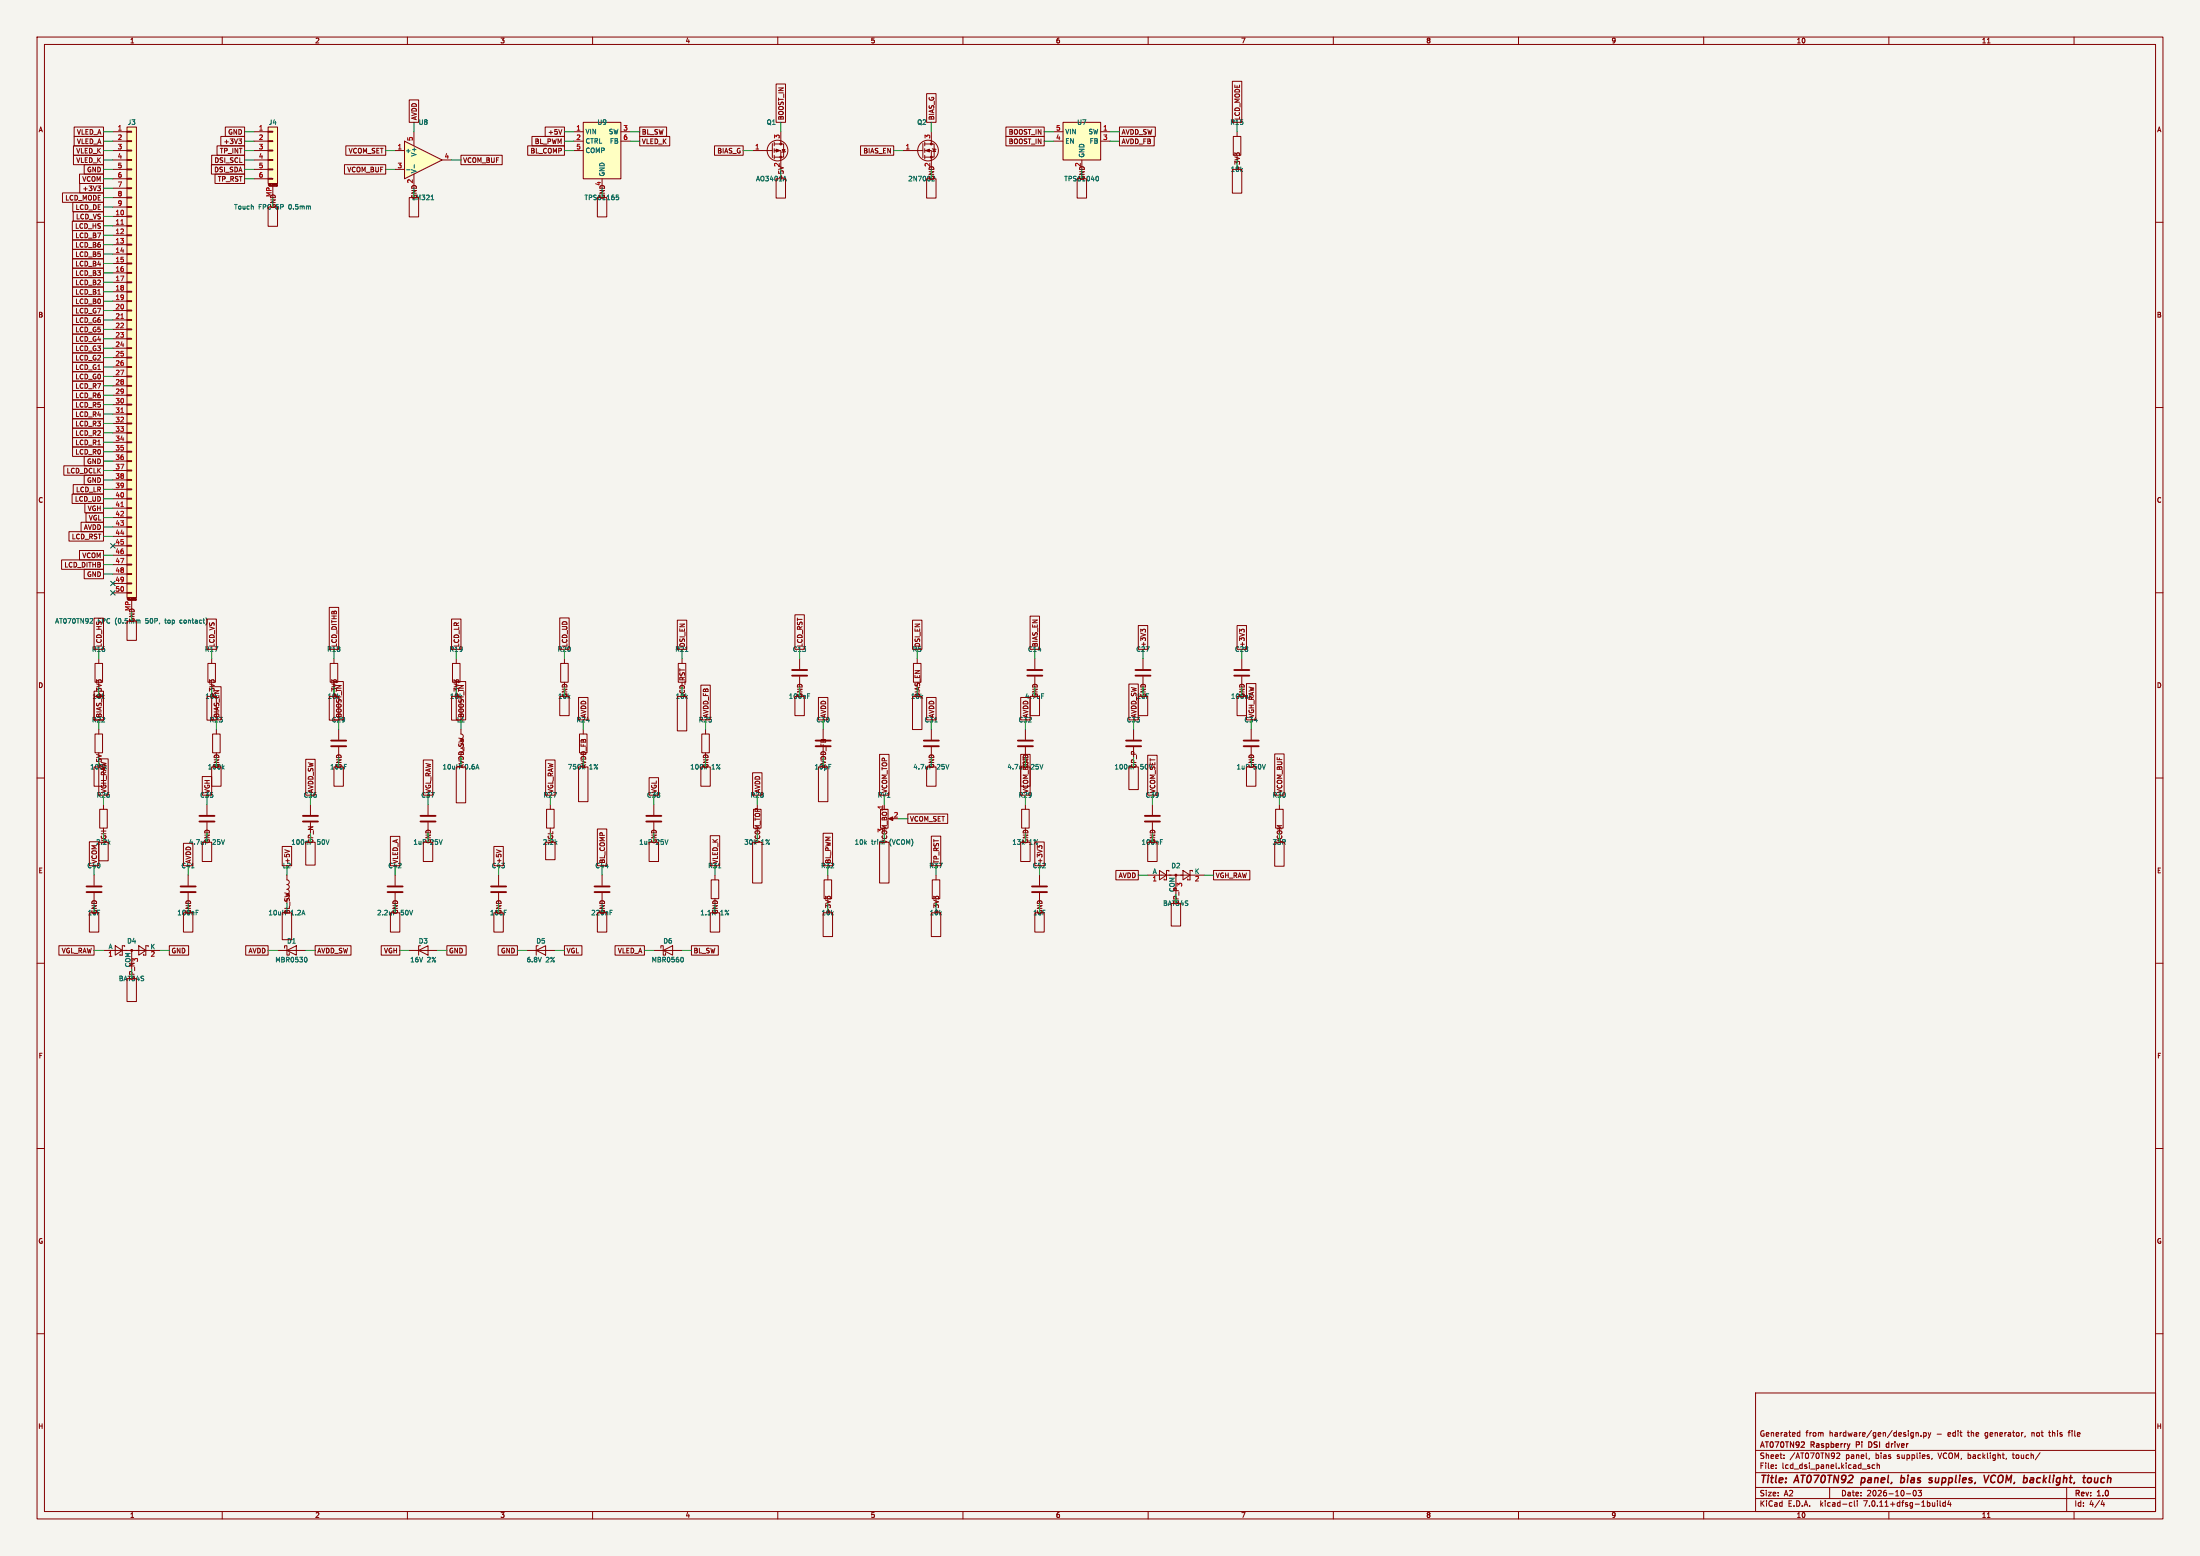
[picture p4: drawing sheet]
<svg xmlns="http://www.w3.org/2000/svg" width="594mm" height="420mm" viewBox="0 0 594 420" stroke-linecap="round" stroke-linejoin="round" font-family="sans-serif">
<path d="M0 0h594v420h-594z" fill="#f5f4ef" stroke="#f5f4ef" stroke-width=".27"/>
<g fill="none" stroke="#840000" stroke-width=".27">
<path d="M10 10h574v400h-574zM12 12h570v396h-570zM60 10v2M110 10v2M160 10v2M210 10v2M260 10v2M310 10v2M360 10v2M410 10v2M460 10v2M510 10v2"/>
<path d="M536.6 11.6h.7M560 10v2M30.5 35.6h3.8M30.5 38.1h3.8M34.3 38h1.3v.2h-1.3zM34.3 35.4h1.3v.3h-1.3zM34.3 34.3h2.5v127h-2.5zM68.6 35.6h3.8M68.6 38.1h3.8M72.4 38h1.3v.2h-1.3zM72.4 35.4h1.3v.3h-1.3zM72.4 34.3h2.5v15.2h-2.5z"/>
<path d="M154.9 35.6h2.6M154.9 38.1h2.6M157.5 33h10.1v15.3h-10.1zM167.6 35.6h2.6M167.6 38.1h2.6M208.5 38.7v3.8M209 38.9h2.6v3.5h-2.6M209 38.4v1M210.8 35.6v3.3M249.2 38.7v3.8M249.7 38.9h2.5v3.5h-2.5M249.7 38.4v1"/>
<path d="M251.5 35.6v3.3M284.5 35.6h2.5M284.5 38.1h2.5M287 33h10.2v10.2h-10.2zM297.2 35.6h2.5M297.2 38.1h2.5M333 36.8h2v5.1h-2zM334 35.6v1.2M10 60h2M30.5 40.6h3.8M30.5 43.2h3.8M30.5 45.7h3.8"/>
<path d="M30.5 48.3h3.8M30.5 58.4h3.8M30.5 50.8h3.8M30.5 53.3h3.8M30.5 55.9h3.8M34.3 58.3h1.3v.2h-1.3zM34.3 55.8h1.3v.2h-1.3zM34.3 53.2h1.3v.3h-1.3zM34.3 50.7h1.3v.2h-1.3zM34.3 48.1h1.3v.3h-1.3zM34.3 45.6h1.3v.2h-1.3zM34.3 43.1h1.3v.2h-1.3z"/>
<path d="M34.3 40.5h1.3v.3h-1.3zM68.6 40.6h3.8M68.6 43.2h3.8M68.6 45.7h3.8M68.6 48.3h3.8M72.4 48.1h1.3v.3h-1.3zM72.4 45.6h1.3v.2h-1.3zM72.4 43.1h1.3v.2h-1.3zM72.4 40.5h1.3v.3h-1.3zM72.6 50.3h2.1M73.7 50.3v3M74.7 50.2h.1"/>
<path d="M74.7 50v.1M74.7 50.1h.1M74.8 50.2h.1M74.8 49.8v.3M74.8 50.1v.1M74.8 50.1h-.1M74.8 49.9h-.1M154.9 40.6h2.6M162.6 48.3v2.5M203.2 40.6h5.3M209 40.6h1.8v5.1M209 40.1v1"/>
<path d="M209 41.9v1M211.2 40.4h.8l-.4 .6zM212.1 40.9l-1 .2M243.8 40.6h5.4M249.7 40.6h1.8v5.1M249.7 40.1v1M249.7 41.9v1M251.7 40.1l1 .3M252.2 40.3l.4 .6h-.8zM292.1 43.2v2.5M582 60h2M30.5 61h3.8"/>
<path d="M30.5 63.5h3.8M30.5 66h3.8M30.5 68.6h3.8M30.5 71.1h3.8M30.5 73.7h3.8M30.5 76.2h3.8M30.5 78.7h3.8M34.3 78.6h1.3v.3h-1.3zM34.3 76.1h1.3v.2h-1.3zM34.3 73.5h1.3v.3h-1.3zM34.3 71h1.3v.2h-1.3zM34.3 68.5h1.3v.2h-1.3z"/>
<path d="M34.3 65.9h1.3v.3h-1.3zM34.3 63.4h1.3v.2h-1.3zM34.3 60.8h1.3v.3h-1.3zM30.5 81.3h3.8M30.5 83.8h3.8M30.5 86.4h3.8M30.5 88.9h3.8M30.5 91.4h3.8M30.5 94h3.8M30.5 96.5h3.8M30.5 99.1h3.8M34.3 98.9h1.3v.3h-1.3z"/>
<path d="M34.3 96.4h1.3v.2h-1.3zM34.3 93.9h1.3v.2h-1.3zM34.3 91.3h1.3v.3h-1.3zM34.3 88.8h1.3v.2h-1.3zM34.3 86.2h1.3v.3h-1.3zM34.3 83.7h1.3v.2h-1.3zM34.3 81.2h1.3v.2h-1.3zM10 110h2M30.5 101.6h3.8M30.5 104.1h3.8M30.5 106.7h3.8M30.5 109.2h3.8"/>
<path d="M30.5 111.8h3.8M30.5 114.3h3.8M30.5 116.8h3.8M30.5 119.4h3.8M34.3 119.3h1.3v.2h-1.3zM34.3 116.7h1.3v.3h-1.3zM34.3 114.2h1.3v.2h-1.3zM34.3 111.6h1.3v.3h-1.3zM34.3 109.1h1.3v.2h-1.3zM34.3 106.6h1.3v.2h-1.3zM34.3 104h1.3v.3h-1.3zM34.3 101.5h1.3v.2h-1.3z"/>
<path d="M582 110h2M30.5 121.9h3.8M30.5 124.5h3.8M30.5 127h3.8M30.5 129.5h3.8M30.5 132.1h3.8M30.5 134.6h3.8M30.5 137.2h3.8M30.5 139.7h3.8M34.3 139.6h1.3v.2h-1.3zM34.3 137h1.3v.3h-1.3zM34.3 134.5h1.3v.2h-1.3z"/>
<path d="M34.3 132h1.3v.2h-1.3zM34.3 129.4h1.3v.3h-1.3zM34.3 126.9h1.3v.2h-1.3zM34.3 124.3h1.3v.3h-1.3zM34.3 121.8h1.3v.2h-1.3zM10 160h2M30.5 142.2h3.8M30.5 144.8h3.8M30.5 147.3h3.8M30.5 149.9h3.8M30.5 152.4h3.8M30.5 154.9h3.8"/>
<path d="M30.5 157.5h3.8M34.3 159.9h1.3v.2h-1.3zM34.3 157.4h1.3v.2h-1.3zM34.3 154.8h1.3v.3h-1.3zM34.3 152.3h1.3v.2h-1.3zM34.3 149.7h1.3v.3h-1.3zM34.3 147.2h1.3v.2h-1.3zM34.3 144.7h1.3v.2h-1.3zM34.3 142.1h1.3v.3h-1.3zM582 160h2M25.7 179.1h2v5.1h-2zM26.7 177.8v1.3"/>
<path d="M30.5 160h3.8M34.5 162.1h2.1M35.6 162.1v3M36.6 162h.1M36.6 161.8h.1M36.6 161.6h.1M36.7 162h.1M36.7 161.6h-.1M36.7 161.6h.1M36.7 161.9v.1M36.7 161.6v.3M36.7 161.9h.1"/>
<path d="M36.7 161.8h.1M56.1 179.1h2.1v5.1h-2.1zM57.1 177.8v1.3M183.1 179.1h2.1v5.1h-2.1zM184.1 177.8v1.3M215.9 177.8v2.8M25.7 198.1h2v5.1h-2zM26.7 196.9v1.2M57.4 198.1h2v5.1h-2zM58.4 196.9v1.2M156.5 198.1h2v5.1h-2zM157.5 196.9v1.2"/>
<path d="M189.5 198.1h2v5.1h-2zM190.5 196.9v1.2M215.9 182.6v2.8M251.5 196.9v2.7M10 210h2M26.7 203.2v1.3M55.9 217.2v2.8M83.8 217.2v2.8M176.5 217.2v2.8M203.5 218.4h2v5.1h-2zM204.5 217.2v1.2M251.5 201.7v2.8"/>
<path d="M275.8 218.4h2.1v5.1h-2.1zM276.9 217.2v1.2M311.1 217.2v2.8M582 210h2M55.9 222v2.8M83.8 222v2.8M106.7 236.2v2.8M162.6 236.2v2.8M176.5 222v2.8M192 237.5h2.1v5.1h-2.1zM193 236.2v1.3M222.5 237.5h2v5.1h-2z"/>
<path d="M223.5 236.2v1.3M251.7 237.5h2v5.1h-2zM252.7 236.2v1.3M280.7 236.2v2.8M311.1 222v2.8M10 260h2M106.7 241v2.8M110.5 256.5h7.6M113 256.5l2.6-1.2v2.5zM113.5 255.3h-.5v2.5M162.6 241v2.8M176.5 256.5h7.6"/>
<path d="M178.4 255.9v-.6h.7v2.5h.6v-.6M179.1 256.5l2.5-1.2v2.5zM280.7 241v2.8M582 260h2M10 310h2M582 310h2M10 360h2M474 376h108v32h-108zM582 360h2M474 397.5h108M474 391.5h108M479.5 396.2v.2"/>
<path d="M479.5 395.4v.2M481.7 393.5v.2M481.7 392.7v.2M485.4 387.6h.6M485.4 386.7h.6M486 386.2v1.5M496.7 392.3v.5l-.9 .9h.9M504.3 395.8l.5 .1 .1 .3-.2 .2-.5-.1M504.3 395.4h.5M504.7 393.6l-.1 .3M506.2 395.4h-.5l-.2 .3 .1 .6h.6M506.8 395.5l.6-.1 .1 1"/>
<path d="M506.8 394.9v1.5M517.3 386.8l.6-.1 .1 1M517.3 386.7v1M518.7 387.5v.2M519.4 386.7h.4l.3 .3-.1 .6h-.6M519.4 386.7v1.5M520.6 386.7l.4 1M521 387.7l-.4 .5M521.3 386.7l-.3 1M521.7 393.6l-.2 .3M541.7 393.6l-.1 .3M543.3 392.7h.6"/>
<path d="M546.8 387.6l-.1 .3M548.6 386.7v1M548.7 386.7l-.1 .1M550.8 392.1l-1.3 1.9M553.1 386.7h.6M553.3 386.2v1.3l.2 .2M558.4 386.7h.6M559 386.2l-.4 .2v1.3M60 408v2M110 408v2M160 408v2M210 408v2"/>
<path d="M260 408v2M310 408v2M360 408v2M410 408v2M460 408v2M474 404.5h108M474 401.5h108M494 401.5v3M499.6 405.6h.4M500 406.5l-.4 .1M500.7 405.1v1.3l.2 .2M501.5 405.1v.1"/>
<path d="M501.5 405.6v1M510 408v2M514.7 403.2h1.2M516.7 402.3h.2a.8 .8 0 0 1 .5 .7 .8 .8 0 0 1-.5 .8 1 1 0 0 1-.2-1.5zM517.9 402.3h.9l-.5 .5 .4 .2v.6l-.2 .2-.6-.2M523.1 405.1v.1M523.1 405.6v1M523.8 405.1v1.3l.2 .2M525.2 405.6h-.4l-.3 .3 .2 .6h.5M525.2 405.1v1.5M526.2 405l-.3 1.1h.9M526.6 405.6v1"/>
<path d="M536.6 409.6h.7M558 401.5v6.5M560 408v2M567.7 405l-.4 1.1h.9M568 405.6v1"/>
<circle cx="209.9" cy="40.6" r="2.79"/>
<circle cx="250.6" cy="40.6" r="2.79"/>
</g>
<g fill="none" stroke="#840000" stroke-width=".4">
<path d="M502.7 398.9l-.3 2M513.3 399h.8M513.4 398.2l-.2 2M521.2 398.9l.5 .1M521.4 399.5l.3 .4-.3 .3M522.7 398.9l-.1 1.2M537 398.2l-.9 2M538.7 398.3a.99 .99 0 0 0-1.2 .7 .99 .99 0 0 0 .7 1.2l.4-.2M548.9 398.9l.2 .2-.1 1.1M549.1 399.3l-.2 .1M564.1 398.9l.5 .1 .1 .2-.1 .6-.4 .4M565.6 398.9v1.2l.4 .1 .3-.2"/>
<path d="M566.5 398.9l-.2 1.3M514 400l-.3 .2-.5-.1"/>
</g>
<path d="M486.9 389.2l.3 .3-.1 .3-.8 .9h.9M501.2 390h.6M501.8 389.2h-.6v1.5M505.3 389.4l-.7-.2v1.5l.7-.2M509.8 389.7h.2M510 389.2v1.5M510 390.6l-.2 .1" fill="none" stroke="#840000" stroke-width=".3"/>
<g fill="none" stroke="#006464" stroke-width=".27">
<path d="M166.4 52.6h.6M166.5 53.1l.6 .3-.1 .4-.5 .1M296.1 47.6h.1a.62 .62 0 0 1 .4 .6 .62 .62 0 0 1-.5 .6M24.8 166.9l.2 .3v.3l-.7 .7h.7M37.6 167.4l.2 .2v.6M48.8 167.4l-.2 .2 .2 .6M185 175.8h.8M218 187.9h.5M218 187.3h.7M252.3 194.9h.8M60.1 207.1l.4 .5M60.5 206.7l-.5 .5"/>
<path d="M193.9 234.3h.7M313.3 227.2h.4M313.3 226.6h.6M164.7 246.3h.4M164.7 245.7h.6M184.2 258.4a.79 .79 0 0 1 0 1.3"/>
</g>
<g fill="#ffffc2" stroke="#ffffc2" stroke-width=".27">
<path d="M157.5 33h10.1v15.3h-10.1z"/>
<path d="M287 33h10.2v10.2h-10.2z"/>
<path d="M72.4 34.3h2.5v15.2h-2.5z"/>
<path d="M34.3 34.3h2.5v127h-2.5z"/>
</g>
<g fill="#840000" stroke="#840000" stroke-width=".27">
<path d="M249.9 40.6l1.1-.3v.7z"/>
<path d="M209.5 40.3l1.1 .3-1.1 .4z"/>
<circle cx="251.5" cy="42.4" r=".25"/>
<circle cx="251.5" cy="38.9" r=".25"/>
<circle cx="210.8" cy="42.4" r=".25"/>
<circle cx="210.8" cy="38.9" r=".25"/>
</g>
<g fill="none" stroke="#840000" stroke-width=".51">
<path d="M213.9 182.4h4M213.9 180.8h4M249.4 199.9h4.1M249.4 201.4h4.1M53.8 221.7h4.1M53.8 220.2h4.1M81.8 221.7h4.1M81.8 220.2h4.1M104.6 239.3h4.1M160.5 239.3h4.1M174.5 221.7h4.1M174.5 220.2h4.1"/>
<path d="M278.6 239.3h4.1M309.1 221.7h4.1M309.1 220.2h4.1M104.6 240.8h4.1M160.5 240.8h4.1M278.6 240.8h4.1"/>
</g>
<path d="M32.6 60.5h.8M32.6 85.9h.8M32.6 111.3h.8M32.6 136.7h.8" fill="none" stroke="#a90000" stroke-width=".27"/>
<path d="M109.2 38.1l10.2 5.1-10.2 5.1z" fill="#ffffc2"/>
<g fill="none" stroke="#840000" stroke-width=".27">
<path d="M19.8 39.4h8.1v2.5h-8.1zM20 34.3h7.9v2.5h-7.9zM20 36.8h7.9v2.6h-7.9zM58.6 39.4h7.4v2.5h-7.4zM59.6 36.8h6.4v2.6h-6.4zM60.8 34.3h5.2v2.5h-5.2zM64.4 37.5h.8l-.4 .5M65 38l.2 .2-.2 .6M93.4 39.4h10.7v2.5h-10.7zM109.2 38.1l10.2 5.1-10.2 5.1zM110.5 27h2.5v6h-2.5zM111.8 35.6v3.8"/>
<path d="M142.5 39.4h9.9v2.5h-9.9zM143.6 36.8h8.8v2.6h-8.8zM147.2 34.3h5.2v2.5h-5.2zM151.7 35l-.4 1.2M172.7 36.8h8.1v2.6h-8.1zM172.7 34.3h7.3v2.5h-7.3zM192.9 39.4h7.8v2.5h-7.8zM209.5 22.7h2.6v10.3h-2.6zM232.3 39.4h9v2.5h-9zM250.2 25.3h2.5v7.7h-2.5zM271.6 34.3h10.3v2.5h-10.3zM271.6 36.8h10.3v2.6h-10.3z"/>
<path d="M302.3 36.8h9.3v2.6h-9.3zM302.3 34.3h9.6v2.5h-9.6zM332.7 21.9h2.6v11.1h-2.6zM16.9 52.1h11v2.5h-11zM19.5 59.7h8.4v2.5h-8.4zM19.7 54.6h8.2v2.6h-8.2zM19.8 57.2h8.1v2.5h-8.1zM19.8 41.9h8.1v2.6h-8.1zM21.5 47h6.4v2.5h-6.4zM21.5 49.5h6.4v2.6h-6.4zM22.7 44.5h5.2v2.5h-5.2zM26.3 50.2h.8l-.4 .5"/>
<path d="M26.9 50.7l.2 .2-.2 .6M57.1 44.5h8.9v2.5h-8.9zM57.1 41.9h8.9v2.6h-8.9zM58.1 47h7.9v2.5h-7.9zM72.4 55.9h2.5v5.2h-2.5zM93 44.5h11.1v2.5h-11.1zM106.7 40.6h2.5M106.7 45.7h2.5M110.5 53.3h2.5v5.2h-2.5zM111.8 47v3.8M119.4 43.2h2.5M124.5 41.9h11.1v2.6h-11.1z"/>
<path d="M161.3 53.3h2.5v5.2h-2.5zM209.5 48.3h2.6v5.2h-2.6zM210.2 44.9l1.3 .4M250.2 48.3h2.5v5.2h-2.5zM290.8 48.3h2.6v5.2h-2.6zM332.7 45.7h2.6v6.4h-2.6zM333.9 41.7l-.5-.4v.7M333.9 41.5l.2-.2 .6 .2M19.6 67.3h8.3v2.6h-8.3zM19.6 69.9h8.3v2.5h-8.3zM19.6 72.4h8.3v2.5h-8.3zM19.6 74.9h8.3v2.6h-8.3z"/>
<path d="M19.6 77.5h8.3v2.5h-8.3zM19.6 64.8h8.3v2.5h-8.3zM19.6 62.2h8.3v2.6h-8.3zM19.6 80h8.3v2.6h-8.3zM19.6 82.6h8.3v2.5h-8.3zM19.6 85.1h8.3v2.5h-8.3zM19.6 87.6h8.3v2.6h-8.3zM19.6 90.2h8.3v2.5h-8.3zM19.6 92.7h8.3v2.6h-8.3zM19.6 95.3h8.3v2.5h-8.3zM19.6 97.8h8.3v2.5h-8.3zM19.6 102.9h8.3v2.5h-8.3z"/>
<path d="M19.6 105.4h8.3v2.6h-8.3zM19.6 108h8.3v2.5h-8.3zM19.6 110.5h8.3v2.5h-8.3zM19.6 113h8.3v2.6h-8.3zM19.6 115.6h8.3v2.5h-8.3zM19.6 100.3h8.3v2.6h-8.3zM19.6 118.1h8.3v2.6h-8.3zM17.2 125.7h10.7v2.6h-10.7zM19.5 133.4h8.4v2.5h-8.4zM19.6 120.7h8.3v2.5h-8.3zM19.8 130.8h8.1v2.6h-8.1zM22.7 123.2h5.2v2.5h-5.2z"/>
<path d="M22.7 128.3h5.2v2.5h-5.2zM22.9 135.9h5v2.5h-5zM23.2 138.4h4.7v2.6h-4.7zM16.6 151.1h11.3v2.6h-11.3zM18.6 143.5h9.3v2.6h-9.3zM21.5 148.6h6.4v2.5h-6.4zM21.9 141h6v2.5h-6zM22.7 153.7h5.2v2.5h-5.2zM25.4 166.9h2.5v8.4h-2.5zM34.3 167.6h2.5v5.2h-2.5zM55.9 167.1h2.5v8.2h-2.5zM88.9 163.9h2.5v11.4h-2.5z"/>
<path d="M89.2 179.1h2v5.1h-2zM90.2 177.8v1.3M121.9 167.1h2.6v8.2h-2.6zM122.2 179.1h2v5.1h-2zM123.2 177.8v1.3M151.1 166.8h2.6v8.5h-2.6zM151.4 179.1h2v5.1h-2zM152.4 177.8v1.3M182.9 167.4h2.5v7.9h-2.5zM214.6 165.9h2.6v9.4h-2.6zM246.4 167.4h2.5v7.9h-2.5zM246.6 179.1h2.1v5.1h-2.1z"/>
<path d="M247.6 177.8v1.3M278.1 166.3h2.6v9h-2.6zM279.4 177.8v2.8M307.3 168.8h2.6v6.5h-2.6zM308.5 170.3l-.5-.5v.8M308.5 170.1l.2-.3 .6 .3M308.6 177.8v2.8M334 168.8h2.5v6.5h-2.5zM335.2 170.1l.2-.3 .6 .3M335.2 170.3l-.5-.5v.8M335.3 177.8v2.8M25.4 188h2.5v6.4h-2.5z"/>
<path d="M25.4 186.6h2.5v7.7h-2.5zM26.6 183.9l-.5-.4v.8M26.6 183.7l.2-.2 .5 .2M55.9 188h2.5v6.4h-2.5zM57 183.7l.3-.2 .5 .2M57 183.9l-.4-.4v.8M57.1 185.4h2.6v8.9h-2.6zM88.9 188h2.5v6.4h-2.5zM90.1 183.7l.2-.2 .5 .2M90.1 183.9l-.5-.4v.8M90.2 184h2.5v10.3h-2.5zM91.4 196.9v2.7"/>
<path d="M121.9 188h2.6v6.4h-2.6zM123.1 183.7l.2-.2 .6 .2M123.1 183.9l-.5-.4v.8M123.2 184h2.5v10.3h-2.5zM124.5 196.9v1.2l.4 .2 .2 .5-.2 .4-.4 .2M151.1 188h2.6v5.2h-2.6zM156.2 188.3h2.6v6h-2.6zM182.9 188h2.5v9.3h-2.5zM189.2 184.9h2.6v9.4h-2.6zM214.6 188h2.6v5.2h-2.6zM221 188.3h2.5v6h-2.5zM222.2 196.9v2.7"/>
<path d="M246.4 188h2.5v8.9h-2.5zM250.2 188.3h2.5v6h-2.5zM275.6 188.3h2.5v6h-2.5zM276.9 196.9v2.7M278.1 188h2.6v5.2h-2.6zM279.4 182.6v2.8M304.8 184.6h2.5v9.7h-2.5zM306.1 196.9v2.7M307.3 188h2.6v5.2h-2.6zM308.6 182.6v2.8M334 188h2.5v5.2h-2.5zM335.3 182.6v2.8"/>
<path d="M336.5 184.5h2.6v9.8h-2.6zM337.8 196.9v2.7M25.4 207h2.5v5.2h-2.5zM26.1 203.6l1.2 .5M26.7 204.8h2.5v9.8h-2.5zM26.9 218.4h2.1v5.1h-2.1zM27.9 217.2v1.2M54.6 209.6h2.6v5h-2.6zM57.1 207h2.6v5.2h-2.6zM82.5 205h2.6v9.6h-2.6zM90.2 207h2.5v5.2h-2.5zM91.4 201.7v2.8"/>
<path d="M114.3 205.1h2.5v9.5h-2.5zM115.6 217.2v2.8M123.2 207h2.5v9.7h-2.5zM147.3 205.1h2.6v9.5h-2.6zM147.6 218.4h2v5.1h-2zM148.6 217.2v1.2M156.2 207h2.6v9.4h-2.6zM175.3 209.9h2.5v4.7h-2.5zM189.2 207h2.6v5.2h-2.6zM203.2 208.6h2.5v6h-2.5zM221 207h2.5v9.4h-2.5zM237.5 203.6h2.5v11h-2.5z"/>
<path d="M237.7 218.4h2.1v5.1h-2.1zM238.8 217.2v1.2M245.1 219.7h10.8v2.6h-10.8zM250.2 207h2.5v5.2h-2.5zM275.6 203.6h2.5v11h-2.5zM275.6 207h2.5v5.2h-2.5zM276.9 201.7v2.8M304.8 207h2.5v6.1h-2.5zM306.1 201.7v2.8M309.9 203.9h2.5v10.7h-2.5zM336.5 207h2.6v5.2h-2.6zM337.8 201.7v2.8"/>
<path d="M344.2 203.5h2.5v11.1h-2.5zM344.4 218.4h2.1v5.1h-2.1zM345.4 217.2v1.2M24.1 227.2h2.6v6.5h-2.6zM25.4 236.2v2.8M26.7 227.3h2.5v5.1h-2.5zM49.5 227.6h2.6v6.1h-2.6zM50.8 236.2v2.8M54.6 227.3h2.6v5.2h-2.6zM76.2 228.5h2.5v5.2h-2.5zM76.9 229.4l1.2 .4M77.5 236.2v1.3l.4 .2 .2 .4-.2 .5-.4 .2 .6 .4-.1 .6-.5 .2 .5 .3 .1 .5-.2 .4-.4 .1"/>
<path d="M82.5 227.3h2.6v6.2h-2.6zM105.4 225.8h2.6v7.9h-2.6zM114.3 227.3h2.5v5.2h-2.5zM115.6 222v2.8M133.3 228.5h2.6v5.2h-2.6zM134 229.4l1.3 .4M134.6 236.2v2.8M147.3 227.3h2.6v4.8h-2.6zM148.6 223.5v1.3M161.3 223.8h2.5v9.9h-2.5zM175.3 227.3h2.5v5.2h-2.5zM191.8 225.6h2.5v8.1h-2.5z"/>
<path d="M203.2 227.3h2.5v11h-2.5zM222.2 224.9h2.6v8.8h-2.6zM237.5 227.3h2.5v11h-2.5zM240.3 221h1M251.5 225.7h2.5v8h-2.5zM275.6 227.3h2.5v5.2h-2.5zM279.4 227.3h2.5v6.4h-2.5zM280.1 228.3v.8M280.8 228.3l.5 .2M301.3 234.9h6v2.6h-6zM309.9 227.3h2.5v5.2h-2.5zM309.9 236.2h15.2"/>
<path d="M313.1 235l1.9 1.2-1.9 1.3zM315.6 235.2v-.2h-.6v2.5h-.7v-.3M317.5 236.2v5.1M319.4 235l1.9 1.2-1.9 1.3zM321.9 235.2v-.2h-.6v2.5h-.6v-.3M327.7 234.9h9.8v2.6h-9.8zM344.2 227.3h2.5v6.5h-2.5zM15.9 255.3h9.5v2.5h-9.5zM24.1 246.4h2.6v5.2h-2.6zM25.4 241v2.8M27.9 256.5h15.3M31.1 255.3l1.9 1.2-1.9 1.3z"/>
<path d="M33.7 255.5v-.2h-.7v2.5h-.6v-.2M35.6 256.5v5.1M37.5 255.3l1.9 1.2-1.9 1.3zM40 255.5v-.2h-.6v2.5h-.7v-.2M45.7 255.3h5.2v2.5h-5.2zM49.5 246.4h2.6v5.2h-2.6zM50.8 241v2.8M66.3 255.3h6.1v2.5h-6.1zM74.9 256.5h7.6M76.2 246.4h2.5v7.2h-2.5zM76.8 255.9v-.6h.7v2.5h.6v-.6M77.5 256.5l2.5-1.2v2.5z"/>
<path d="M85.1 255.3h9.7v2.5h-9.7zM102.9 255.3h5v2.5h-5zM105.4 246.4h2.6v5.2h-2.6zM120.6 255.3h5.3v2.5h-5.3zM133.3 246.4h2.6v5.2h-2.6zM134.5 255.3h5.2v2.5h-5.2zM134.6 241v2.8M142.2 256.5h7.7M144.8 256.5l2.5-1.2v2.5zM145.3 255.3h-.5v2.5M152.4 255.3h4.7v2.5h-4.7zM161.3 246.4h2.5v5.2h-2.5z"/>
<path d="M166.1 255.3h7.9v2.5h-7.9zM186.7 255.3h7.3v2.5h-7.3zM191.8 246.4h2.5v5.2h-2.5zM222.2 246.4h2.6v6.4h-2.6zM223.4 242.2l.2-.3 .6 .3M223.4 242.3l-.5-.4v.8M251.5 246.4h2.5v6.4h-2.5zM252.6 242.3l-.5-.4v.8M252.6 242.2l.3-.3 .5 .3M279.4 246.4h2.5v5.2h-2.5zM316.2 243.8h2.6v6.2h-2.6zM34.3 264.2h2.5v6.1h-2.5z"/>
</g>
<path d="M109.7 45.8h1M111.9 44.4v1M116.4 53.9h.7M281.2 187.3h.6M51.7 234.3h.7M52.9 246.3h.5M52.9 245.7h.7M82.6 258.4a.79 .79 0 0 1 0 1.3" fill="none" stroke="#006464" stroke-width=".27"/>
<g fill="none" stroke="#840000" stroke-width=".51">
<path d="M89.4 199.9h4.1M220.2 199.9h4.1M274.8 199.9h4.1M277.4 182.4h4M277.4 180.8h4M304 199.9h4.1M306.6 182.4h4M306.6 180.8h4M333.2 182.4h4.1M333.2 180.8h4.1M335.8 199.9h4.1M89.4 201.4h4.1"/>
<path d="M220.2 201.4h4.1M274.8 201.4h4.1M304 201.4h4.1M335.8 201.4h4.1M23.4 239.3h4M48.8 239.3h4M113.5 221.7h4.1M113.5 220.2h4.1M132.6 239.3h4.1M23.4 240.8h4M48.8 240.8h4M132.6 240.8h4.1"/>
</g>
<g fill="#840000" stroke="#840000" stroke-width=".27">
<path d="M239.9 221l1.1-.5v1z"/>
<circle cx="317.5" cy="236.2" r=".25"/>
<circle cx="35.6" cy="256.5" r=".25"/>
</g>
<g fill="none" stroke="#009600" stroke-width=".27">
<path d="M27.9 38.1h2.6M27.9 35.6h2.6M66 38.1h2.6M66 35.6h2.6M111.8 33v2.6M152.4 38.1h2.5M152.4 35.6h2.5M170.2 38.1h2.5M170.2 35.6h2.5M210.8 33v2.6M251.5 33v2.6M281.9 38.1h2.6"/>
<path d="M281.9 35.6h2.6M299.7 38.1h2.6M299.7 35.6h2.6M334 33v2.6M27.9 40.6h2.6M27.9 45.7h2.6M27.9 48.3h2.6M27.9 58.4h2.6M27.9 50.8h2.6M27.9 53.3h2.6M27.9 55.9h2.6M27.9 43.2h2.6"/>
<path d="M66 40.6h2.6M66 45.7h2.6M66 48.3h2.6M66 43.2h2.6M104.1 40.6h2.6M104.1 45.7h2.6M121.9 43.2h2.6M152.4 40.6h2.5M200.7 40.6h2.5M241.3 40.6h2.5M27.9 71.1h2.6M27.9 73.7h2.6"/>
<path d="M27.9 76.2h2.6M27.9 68.6h2.6M27.9 78.7h2.6M27.9 61h2.6M27.9 63.5h2.6M27.9 66h2.6M27.9 81.3h2.6M27.9 83.8h2.6M27.9 86.4h2.6M27.9 88.9h2.6M27.9 91.4h2.6M27.9 94h2.6"/>
<path d="M27.9 96.5h2.6M27.9 99.1h2.6M27.9 101.6h2.6M27.9 104.1h2.6M27.9 106.7h2.6M27.9 109.2h2.6M27.9 111.8h2.6M27.9 114.3h2.6M27.9 116.8h2.6M27.9 119.4h2.6M27.9 139.7h2.6M27.9 137.2h2.6"/>
<path d="M27.9 121.9h2.6M27.9 124.5h2.6M27.9 127h2.6M27.9 129.5h2.6M27.9 132.1h2.6M27.9 134.6h2.6M27.9 142.2h2.6M27.9 144.8h2.6M27.9 149.9h2.6M27.9 152.4h2.6M27.9 154.9h2.6M26.7 175.3v2.5"/>
<path d="M57.1 175.3v2.5M90.2 175.3v2.5M123.2 175.3v2.5M152.4 175.3v2.5M184.1 175.3v2.5M215.9 175.3v2.5M247.6 175.3v2.5M279.4 175.3v2.5M308.6 175.3v2.5M335.3 175.3v2.5M26.7 194.3v2.6M58.4 194.3v2.6"/>
<path d="M91.4 194.3v2.6M124.5 194.3v2.6M157.5 194.3v2.6M190.5 194.3v2.6M222.2 194.3v2.6M251.5 194.3v2.6M276.9 194.3v2.6M306.1 194.3v2.6M337.8 194.3v2.6M27.9 214.6v2.6M55.9 214.6v2.6M83.8 214.6v2.6"/>
<path d="M115.6 214.6v2.6M148.6 214.6v2.6M176.5 214.6v2.6M204.5 214.6v2.6M238.8 214.6v2.6M276.9 214.6v2.6M311.1 214.6v2.6M345.4 214.6v2.6M25.4 233.7v2.5M50.8 233.7v2.5M77.5 233.7v2.5M106.7 233.7v2.5"/>
<path d="M134.6 233.7v2.5M162.6 233.7v2.5M193 233.7v2.5M223.5 233.7v2.5M242.6 221h2.5M252.7 233.7v2.5M280.7 233.7v2.5M307.3 236.2h2.6M325.1 236.2h2.6M25.4 256.5h2.5M43.2 256.5h2.5M72.4 256.5h2.5"/>
<path d="M82.5 256.5h2.6M107.9 256.5h2.6M118.1 256.5h2.5M139.7 256.5h2.5M149.9 256.5h2.5M174 256.5h2.5M184.1 256.5h2.6"/>
</g>
<path d="M29.9 146.7l1.2 1.2M29.9 156.9l1.2 1.2M29.9 159.4l1.2 1.2M31.1 146.7l-1.2 1.2M31.1 156.9l-1.2 1.2M31.1 159.4l-1.2 1.2" fill="none" stroke="#000084" stroke-width=".27"/>
<g font-size="2.8" fill="#840000">
<text x="475" y="400.9">Title:</text>
<text x="484.7" y="400.9">AT070TN92</text>
<text x="503.4" y="400.9">panel,</text>
<text x="514.8" y="400.9">bias</text>
<text x="523.3" y="400.9">supplies,</text>
<text x="539" y="400.9">VCOM,</text>
<text x="550.4" y="400.9">backlight,</text>
<text x="567.4" y="400.9">touch</text>
</g>
<g font-size="2.1" fill="#840000">
<text x="475" y="388">Generated</text>
<text x="487.5" y="388">from</text>
<text x="494" y="388">hardware/gen/design.py</text>
<text x="523" y="388">-</text>
<text x="526.2" y="388">edit</text>
<text x="531.7" y="388">the</text>
<text x="536.5" y="388">generator,</text>
<text x="549.2" y="388">not</text>
<text x="554.1" y="388">this</text>
<text x="559.6" y="388">file</text>
<text x="475" y="394">Sheet:</text>
<text x="475" y="391.2">AT070TN92</text>
<text x="483.2" y="394">/AT070TN92</text>
<text x="489" y="391.2">Raspberry</text>
<text x="498.4" y="394">panel,</text>
<text x="501.8" y="391.2">Pi</text>
<text x="505.8" y="391.2">DSI</text>
<text x="506.5" y="394">bias</text>
<text x="511.2" y="391.2">driver</text>
<text x="512.5" y="394">supplies,</text>
<text x="523.8" y="394">VCOM, backlight,</text>
<text x="544.2" y="394">touch/</text>
<text x="475" y="396.7">File:</text>
<text x="481.1" y="396.7">lcd_dsi_panel.kicad_sch</text>
<text x="475" y="406.9">KiCad</text>
<text x="475" y="404.1">Size:</text>
<text x="481.7" y="404.1">A2</text>
<text x="482.7" y="406.9">E.D.A.</text>
<text x="491.6" y="406.9">kicad-cli</text>
<text x="497" y="404.1">Date:</text>
<text x="503.5" y="406.9">7.0.11+dfsg-1build4</text>
<text x="504" y="404.1">2026-10-03</text>
<text x="560" y="404.3">Rev:</text>
<text x="560" y="406.9">Id:</text>
<text x="564.1" y="406.9">4/4</text>
<text x="566.4" y="404.3">1.0</text>
</g>
<g font-size="1.8" fill="#840000">
<text x="35" y="11.9">1</text>
<text x="85" y="11.9">2</text>
<text x="135" y="11.9">3</text>
<text x="185" y="11.9">4</text>
<text x="235" y="11.9">5</text>
<text x="285" y="11.9">6</text>
<text x="335" y="11.9">7</text>
<text x="385" y="11.9">8</text>
<text x="435" y="11.9">9</text>
<text x="485" y="11.9">10</text>
<text x="535" y="11.9">11</text>
<text x="10.3" y="35.9">A</text>
<text x="112.7" y="32.5" transform="rotate(-90 112.7 32.5)">AVDD</text>
<text x="211.8" y="32.5" transform="rotate(-90 211.8 32.5)">BOOST_IN</text>
<text x="252.4" y="32.5" transform="rotate(-90 252.4 32.5)">BIAS_G</text>
<text x="332.1" y="33.9">R15</text>
<text x="335" y="32.5" transform="rotate(-90 335 32.5)">LCD_MODE</text>
<text x="582.3" y="35.9">A</text>
<text x="20.5" y="41.6">VLED_K</text>
<text x="20.7" y="36.5">VLED_A</text>
<text x="20.7" y="39.1">VLED_A</text>
<text x="59.3" y="41.6">TP_INT</text>
<text x="60.3" y="39.1">+3V3</text>
<text x="61.5" y="36.5">GND</text>
<text x="94" y="41.6">VCOM_SET</text>
<text x="143.1" y="41.6">BL_COMP</text>
<text x="144.3" y="39.1">BL_PWM</text>
<text x="147.9" y="36.5">+5V</text>
<text x="173.2" y="39.1">VLED_K</text>
<text x="173.2" y="36.5">BL_SW</text>
<text x="193.6" y="41.6">BIAS_G</text>
<text x="233" y="41.6">BIAS_EN</text>
<text x="272.2" y="36.5">BOOST_IN</text>
<text x="272.2" y="39.1">BOOST_IN</text>
<text x="302.7" y="39.1">AVDD_FB</text>
<text x="302.7" y="36.5">AVDD_SW</text>
<text x="20.5" y="44.1">VLED_K</text>
<text x="23.4" y="46.7">GND</text>
<text x="57.7" y="46.7">DSI_SDA</text>
<text x="57.8" y="44.1">DSI_SCL</text>
<text x="93.7" y="46.7">VCOM_BUF</text>
<text x="124.9" y="44.1">VCOM_BUF</text>
<text x="251.2" y="45.2" transform="rotate(-90 251.2 45.2)">2</text>
<text x="291.8" y="45.2" transform="rotate(-90 291.8 45.2)">2</text>
<text x="332.2" y="46.6">10k</text>
<text x="22.1" y="49.2">VCOM</text>
<text x="22.2" y="51.8">+3V3</text>
<text x="58.7" y="49.2">TP_RST</text>
<text x="73.4" y="53.3" transform="rotate(-90 73.4 53.3)">MP</text>
<text x="111.5" y="49.6" transform="rotate(-90 111.5 49.6)">2</text>
<text x="162.3" y="50.2" transform="rotate(-90 162.3 50.2)">4</text>
<text x="17.5" y="54.3">LCD_MODE</text>
<text x="20.3" y="56.8">LCD_DE</text>
<text x="20.4" y="59.4">LCD_VS</text>
<text x="69.8" y="56.7">FPC</text>
<text x="74.6" y="56.7">6P</text>
<text x="20.2" y="61.9">LCD_HS</text>
<text x="20.2" y="64.5">LCD_B7</text>
<text x="20.2" y="69.5">LCD_B5</text>
<text x="20.2" y="67">LCD_B6</text>
<text x="20.2" y="72.1">LCD_B4</text>
<text x="20.2" y="74.6">LCD_B3</text>
<text x="20.2" y="77.2">LCD_B2</text>
<text x="20.2" y="79.7">LCD_B1</text>
<text x="20.2" y="82.2">LCD_B0</text>
<text x="10.3" y="85.9">B</text>
<text x="20.2" y="84.8">LCD_G7</text>
<text x="20.2" y="87.3">LCD_G6</text>
<text x="20.2" y="89.9">LCD_G5</text>
<text x="582.3" y="85.9">B</text>
<text x="20.2" y="92.4">LCD_G4</text>
<text x="20.2" y="94.9">LCD_G3</text>
<text x="20.2" y="97.5">LCD_G2</text>
<text x="20.2" y="100">LCD_G1</text>
<text x="20.2" y="105.1">LCD_R7</text>
<text x="20.2" y="107.6">LCD_R6</text>
<text x="20.2" y="102.6">LCD_G0</text>
<text x="20.2" y="110.2">LCD_R5</text>
<text x="20.2" y="112.7">LCD_R4</text>
<text x="20.2" y="115.3">LCD_R3</text>
<text x="20.2" y="117.8">LCD_R2</text>
<text x="20.2" y="122.9">LCD_R0</text>
<text x="20.2" y="120.3">LCD_R1</text>
<text x="23.4" y="125.4">GND</text>
<text x="17.9" y="128">LCD_DCLK</text>
<text x="23.4" y="130.5">GND</text>
<text x="10.3" y="135.9">C</text>
<text x="20.1" y="135.6">LCD_UD</text>
<text x="20.4" y="133">LCD_LR</text>
<text x="582.3" y="135.9">C</text>
<text x="22.5" y="143.2">AVDD</text>
<text x="23.6" y="138.1">VGH</text>
<text x="23.9" y="140.7">VGL</text>
<text x="19.3" y="145.7">LCD_RST</text>
<text x="17.3" y="153.4">LCD_DITHB</text>
<text x="22.1" y="150.8">VCOM</text>
<text x="23.4" y="155.9">GND</text>
<text x="35.3" y="165" transform="rotate(-90 35.3 165)">MP</text>
<text x="26.3" y="168.5">FPC</text>
<text x="24.7" y="176.1">R16</text>
<text x="27.6" y="174.8" transform="rotate(-90 27.6 174.8)">LCD_HS</text>
<text x="55.2" y="176.1">R17</text>
<text x="58.1" y="174.8" transform="rotate(-90 58.1 174.8)">LCD_VS</text>
<text x="88.2" y="176.1">R18</text>
<text x="91.1" y="174.8" transform="rotate(-90 91.1 174.8)">LCD_DITHB</text>
<text x="121.2" y="176.1">R19</text>
<text x="124.1" y="174.8" transform="rotate(-90 124.1 174.8)">LCD_LR</text>
<text x="150.5" y="176.1">R20</text>
<text x="153.4" y="174.8" transform="rotate(-90 153.4 174.8)">LCD_UD</text>
<text x="182.2" y="176.1">R21</text>
<text x="185.1" y="174.8" transform="rotate(-90 185.1 174.8)">DSI_EN</text>
<text x="214" y="176.1">C13</text>
<text x="216.9" y="174.8" transform="rotate(-90 216.9 174.8)">LCD_RST</text>
<text x="246.3" y="176.1">R5</text>
<text x="248.6" y="174.8" transform="rotate(-90 248.6 174.8)">DSI_EN</text>
<text x="277.5" y="176.1">C14</text>
<text x="280.4" y="174.8" transform="rotate(-90 280.4 174.8)">BIAS_EN</text>
<text x="309.6" y="174.8" transform="rotate(-90 309.6 174.8)">+3V3</text>
<text x="336.2" y="174.8" transform="rotate(-90 336.2 174.8)">+3V3</text>
<text x="10.3" y="185.9">D</text>
<text x="582.3" y="185.9">D</text>
<text x="24.8" y="188.8">10k</text>
<text x="55.3" y="188.8">10k</text>
<text x="88.3" y="188.8">10k</text>
<text x="121.4" y="188.8">10k</text>
<text x="150.6" y="188.8">10k</text>
<text x="182.3" y="188.8">10k</text>
<text x="245.8" y="188.8">10k</text>
<text x="276.7" y="188.8">4.7uF</text>
<text x="306.8" y="188.8">1uF</text>
<text x="332.2" y="188.8">100nF</text>
<text x="24.7" y="195.2">R22</text>
<text x="27.6" y="193.8" transform="rotate(-90 27.6 193.8)">BIAS_G</text>
<text x="56.5" y="195.2">R23</text>
<text x="59.4" y="193.8" transform="rotate(-90 59.4 193.8)">BIAS_EN</text>
<text x="89.5" y="195.2">C29</text>
<text x="92.4" y="193.8" transform="rotate(-90 92.4 193.8)">BOOST_IN</text>
<text x="123.2" y="195.2">L1</text>
<text x="125.4" y="193.8" transform="rotate(-90 125.4 193.8)">BOOST_IN</text>
<text x="158.4" y="193.8" transform="rotate(-90 158.4 193.8)">AVDD</text>
<text x="191.5" y="193.8" transform="rotate(-90 191.5 193.8)">AVDD_FB</text>
<text x="223.2" y="193.8" transform="rotate(-90 223.2 193.8)">AVDD</text>
<text x="252.4" y="193.8" transform="rotate(-90 252.4 193.8)">AVDD</text>
<text x="277.8" y="193.8" transform="rotate(-90 277.8 193.8)">AVDD</text>
<text x="307" y="193.8" transform="rotate(-90 307 193.8)">AVDD_SW</text>
<text x="338.8" y="193.8" transform="rotate(-90 338.8 193.8)">VGH_RAW</text>
<text x="24.2" y="207.9">100k</text>
<text x="56" y="207.9">100k</text>
<text x="89" y="207.9">10uF</text>
<text x="186.3" y="207.9">100k</text>
<text x="219.8" y="207.9">10pF</text>
<text x="300.8" y="207.9">100nF</text>
<text x="307.8" y="207.9">50V</text>
<text x="333.8" y="207.9">1uF</text>
<text x="338.4" y="207.9">50V</text>
<text x="28.9" y="214.2" transform="rotate(-90 28.9 214.2)">VGH_RAW</text>
<text x="56.8" y="214.2" transform="rotate(-90 56.8 214.2)">VGH</text>
<text x="84.8" y="214.2" transform="rotate(-90 84.8 214.2)">AVDD_SW</text>
<text x="116.5" y="214.2" transform="rotate(-90 116.5 214.2)">VGL_RAW</text>
<text x="149.5" y="214.2" transform="rotate(-90 149.5 214.2)">VGL_RAW</text>
<text x="177.5" y="214.2" transform="rotate(-90 177.5 214.2)">VGL</text>
<text x="205.4" y="214.2" transform="rotate(-90 205.4 214.2)">AVDD</text>
<text x="239.7" y="214.2" transform="rotate(-90 239.7 214.2)">VCOM_TOP</text>
<text x="277.8" y="214.2" transform="rotate(-90 277.8 214.2)">VCOM_BOT</text>
<text x="312.1" y="214.2" transform="rotate(-90 312.1 214.2)">VCOM_SET</text>
<text x="346.4" y="214.2" transform="rotate(-90 346.4 214.2)">VCOM_BUF</text>
<text x="238.5" y="218.5" transform="rotate(-90 238.5 218.5)">1</text>
<text x="245.6" y="221.9">VCOM_SET</text>
<text x="238.5" y="224.9" transform="rotate(-90 238.5 224.9)">3</text>
<text x="25.8" y="228.2">2.2k</text>
<text x="26.4" y="233.2" transform="rotate(-90 26.4 233.2)">VCOM</text>
<text x="50.9" y="228.2">4.7uF</text>
<text x="51.8" y="233.2" transform="rotate(-90 51.8 233.2)">AVDD</text>
<text x="78.4" y="233.2" transform="rotate(-90 78.4 233.2)">+5V</text>
<text x="78.5" y="228.2">100nF</text>
<text x="107.6" y="233.2" transform="rotate(-90 107.6 233.2)">VLED_A</text>
<text x="111.5" y="228.2">1uF</text>
<text x="116.1" y="228.2">25V</text>
<text x="135.6" y="233.2" transform="rotate(-90 135.6 233.2)">+5V</text>
<text x="146.5" y="228.2">2.2k</text>
<text x="163.5" y="233.2" transform="rotate(-90 163.5 233.2)">BL_COMP</text>
<text x="172.5" y="228.2">1uF</text>
<text x="177.1" y="228.2">25V</text>
<text x="194" y="233.2" transform="rotate(-90 194 233.2)">VLED_K</text>
<text x="224.5" y="233.2" transform="rotate(-90 224.5 233.2)">BL_PWM</text>
<text x="235.3" y="228.2">trim</text>
<text x="253.7" y="233.2" transform="rotate(-90 253.7 233.2)">TP_RST</text>
<text x="273.2" y="228.2">13k</text>
<text x="277.8" y="228.2">1%</text>
<text x="281.6" y="233.2" transform="rotate(-90 281.6 233.2)">+3V3</text>
<text x="343.5" y="228.2">33R</text>
<text x="10.3" y="235.9">E</text>
<text x="160.6" y="234.5">C44</text>
<text x="221.6" y="234.5">R32</text>
<text x="301.9" y="237.2">AVDD</text>
<text x="328.1" y="237.2">VGH_RAW</text>
<text x="582.3" y="235.9">E</text>
<text x="317.2" y="240.9" transform="rotate(-90 317.2 240.9)">COM</text>
<text x="23.6" y="247.2">1uF</text>
<text x="72.4" y="247.2">10uH</text>
<text x="78.4" y="247.2">1.2A</text>
<text x="132.2" y="247.2">10uF</text>
<text x="189" y="247.2">1.1R</text>
<text x="221.7" y="247.2">10k</text>
<text x="250.9" y="247.2">10k</text>
<text x="278.8" y="247.2">1uF</text>
<text x="16.6" y="257.5">VGL_RAW</text>
<text x="46.2" y="257.5">GND</text>
<text x="67" y="257.5">AVDD</text>
<text x="85.6" y="257.5">AVDD_SW</text>
<text x="103.6" y="257.5">VGH</text>
<text x="121.1" y="257.5">GND</text>
<text x="135.2" y="257.5">GND</text>
<text x="152.9" y="257.5">VGL</text>
<text x="166.7" y="257.5">VLED_A</text>
<text x="187.2" y="257.5">BL_SW</text>
<text x="10.3" y="285.9">F</text>
<text x="582.3" y="285.9">F</text>
<text x="10.3" y="335.9">G</text>
<text x="582.3" y="335.9">G</text>
<text x="10.2" y="385.9">H</text>
<text x="582.2" y="385.9">H</text>
<text x="35" y="409.9">1</text>
<text x="85" y="409.9">2</text>
<text x="135" y="409.9">3</text>
<text x="185" y="409.9">4</text>
<text x="235" y="409.9">5</text>
<text x="285" y="409.9">6</text>
<text x="335" y="409.9">7</text>
<text x="385" y="409.9">8</text>
<text x="435" y="409.9">9</text>
<text x="485" y="409.9">10</text>
<text x="535" y="409.9">11</text>
</g>
<g font-size="1.8" fill="#a90000">
<text x="31.7" y="35.3">1</text>
<text x="69.8" y="35.3">1</text>
<text x="155.5" y="35.3">1</text>
<text x="168.2" y="35.3">3</text>
<text x="285" y="35.3">5</text>
<text x="297.7" y="35.3">1</text>
<text x="31.7" y="37.8">2</text>
<text x="31.7" y="40.4">3</text>
<text x="69.8" y="37.8">2</text>
<text x="69.8" y="40.4">3</text>
<text x="107.2" y="40.4">1</text>
<text x="111.5" y="38.2" transform="rotate(-90 111.5 38.2)">5</text>
<text x="155.5" y="37.8">2</text>
<text x="155.5" y="40.4">5</text>
<text x="168.2" y="37.8">6</text>
<text x="203.8" y="40.4">1</text>
<text x="210.6" y="37.5" transform="rotate(-90 210.6 37.5)">3</text>
<text x="244.4" y="40.4">1</text>
<text x="251.2" y="37.5" transform="rotate(-90 251.2 37.5)">3</text>
<text x="285" y="37.8">4</text>
<text x="297.7" y="37.8">3</text>
<text x="31.7" y="42.9">4</text>
<text x="31.7" y="45.5">5</text>
<text x="69.8" y="42.9">4</text>
<text x="69.8" y="45.5">5</text>
<text x="107.2" y="45.5">3</text>
<text x="119.9" y="42.9">4</text>
<text x="210.6" y="45.2" transform="rotate(-90 210.6 45.2)">2</text>
<text x="31.7" y="48">6</text>
<text x="31.7" y="50.5">7</text>
<text x="31.7" y="53.1">8</text>
<text x="69.8" y="48">6</text>
<text x="31.1" y="58.2">10</text>
<text x="31.7" y="55.6">9</text>
<text x="31.1" y="60.7">11</text>
<text x="31.1" y="63.2">12</text>
<text x="31.1" y="65.8">13</text>
<text x="31.1" y="68.3">14</text>
<text x="31.1" y="70.9">15</text>
<text x="31.1" y="73.4">16</text>
<text x="31.1" y="75.9">17</text>
<text x="31.1" y="78.5">18</text>
<text x="31.1" y="81">19</text>
<text x="31.1" y="83.6">20</text>
<text x="31.1" y="86.1">21</text>
<text x="31.1" y="88.6">22</text>
<text x="31.1" y="91.2">23</text>
<text x="31.1" y="93.7">24</text>
<text x="31.1" y="96.3">25</text>
<text x="31.1" y="98.8">26</text>
<text x="31.1" y="101.3">27</text>
<text x="31.1" y="103.9">28</text>
<text x="31.1" y="106.4">29</text>
<text x="31.1" y="109">30</text>
<text x="31.1" y="111.5">31</text>
<text x="31.1" y="114">32</text>
<text x="31.1" y="116.6">33</text>
<text x="31.1" y="119.1">34</text>
<text x="31.1" y="121.7">35</text>
<text x="31.1" y="124.2">36</text>
<text x="31.1" y="126.7">37</text>
<text x="31.1" y="129.3">38</text>
<text x="31.1" y="131.8">39</text>
<text x="31.1" y="134.4">40</text>
<text x="31.1" y="136.9">41</text>
<text x="31.1" y="139.4">42</text>
<text x="31.1" y="142">43</text>
<text x="31.1" y="144.5">44</text>
<text x="31.1" y="147.1">45</text>
<text x="31.1" y="149.6">46</text>
<text x="31.1" y="152.1">47</text>
<text x="31.1" y="154.7">48</text>
<text x="31.1" y="157.2">49</text>
<text x="31.1" y="159.8">50</text>
<text x="241.2" y="220.7">2</text>
<text x="311.1" y="238.2">1</text>
<text x="319.5" y="239.5" transform="rotate(-90 319.5 239.5)">3</text>
<text x="322.5" y="238.2">2</text>
<text x="29.1" y="258.5">1</text>
<text x="37.5" y="259.8" transform="rotate(-90 37.5 259.8)">3</text>
<text x="40.6" y="258.5">2</text>
</g>
<g font-size="1.8" fill="#006464">
<text x="34.4" y="33.9">J3</text>
<text x="72.5" y="33.9">J4</text>
<text x="112.9" y="33.9">U8</text>
<text x="161.2" y="33.9">U9</text>
<text x="206.9" y="33.9">Q1</text>
<text x="247.5" y="33.9">Q2</text>
<text x="290.7" y="33.9">U7</text>
<text x="109.3" y="41.5">+</text>
<text x="158" y="36.4">VIN</text>
<text x="158" y="39">CTRL</text>
<text x="158" y="41.5">COMP</text>
<text x="164.3" y="36.4">SW</text>
<text x="164.6" y="39">FB</text>
<text x="287.5" y="39">EN</text>
<text x="287.5" y="36.4">VIN</text>
<text x="293.8" y="36.4">SW</text>
<text x="294.1" y="39">FB</text>
<text x="112.6" y="46.9" transform="rotate(-90 112.6 46.9)">V-</text>
<text x="112.6" y="42.4" transform="rotate(-90 112.6 42.4)">V+</text>
<text x="163.4" y="47.8" transform="rotate(-90 163.4 47.8)">GND</text>
<text x="293" y="42.7" transform="rotate(-90 293 42.7)">GND</text>
<text x="204" y="49.1">AO3401A</text>
<text x="245.1" y="49.1">2N7002</text>
<text x="287.3" y="49.1">TPS61040</text>
<text x="63.1" y="56.7">Touch</text>
<text x="78.2" y="56.7">0.5mm</text>
<text x="111.1" y="54.2">LM321</text>
<text x="157.7" y="54.2">TPS61165</text>
<text x="14.8" y="168.5">AT070TN92</text>
<text x="31.1" y="168.5">(0.5mm</text>
<text x="39.6" y="168.5">50P,</text>
<text x="45" y="168.5">top</text>
<text x="49.2" y="168.5">contact)</text>
<text x="306.7" y="176.1">C27</text>
<text x="333.3" y="176.1">C28</text>
<text x="212.9" y="188.8">100nF</text>
<text x="155.5" y="195.2">R24</text>
<text x="188.6" y="195.2">R25</text>
<text x="220.3" y="195.2">C30</text>
<text x="249.5" y="195.2">C31</text>
<text x="274.9" y="195.2">C32</text>
<text x="304.1" y="195.2">C33</text>
<text x="335.9" y="195.2">C34</text>
<text x="119.4" y="207.9">10uH</text>
<text x="125.4" y="207.9">0.6A</text>
<text x="153.2" y="207.9">750k</text>
<text x="159.1" y="207.9">1%</text>
<text x="192.1" y="207.9">1%</text>
<text x="246.5" y="207.9">4.7uF</text>
<text x="252.9" y="207.9">25V</text>
<text x="271.9" y="207.9">4.7uF</text>
<text x="278.3" y="207.9">25V</text>
<text x="26" y="215.5">R26</text>
<text x="53.9" y="215.5">C35</text>
<text x="81.9" y="215.5">C36</text>
<text x="113.6" y="215.5">C37</text>
<text x="146.6" y="215.5">R27</text>
<text x="174.6" y="215.5">C38</text>
<text x="202.5" y="215.5">R28</text>
<text x="236.9" y="215.5">RV1</text>
<text x="274.9" y="215.5">R29</text>
<text x="309.2" y="215.5">C39</text>
<text x="343.5" y="215.5">R30</text>
<text x="57.3" y="228.2">25V</text>
<text x="85.6" y="228.2">50V</text>
<text x="200.8" y="228.2">30k</text>
<text x="205.4" y="228.2">1%</text>
<text x="230.6" y="228.2">10k</text>
<text x="240.2" y="228.2">(VCOM)</text>
<text x="308.1" y="228.2">100nF</text>
<text x="23.5" y="234.5">C40</text>
<text x="48.9" y="234.5">C41</text>
<text x="76.2" y="234.5">L2</text>
<text x="104.7" y="234.5">C42</text>
<text x="132.7" y="234.5">C43</text>
<text x="191.1" y="234.5">R31</text>
<text x="250.8" y="234.5">R37</text>
<text x="278.7" y="234.5">C52</text>
<text x="311.1" y="236">A</text>
<text x="316.2" y="234.5">D2</text>
<text x="322.5" y="236">K</text>
<text x="313.9" y="244.7">BAT54S</text>
<text x="47.8" y="247.2">100nF</text>
<text x="101.7" y="247.2">2.2uF</text>
<text x="108.1" y="247.2">50V</text>
<text x="159.5" y="247.2">220nF</text>
<text x="194.4" y="247.2">1%</text>
<text x="29.2" y="256.3">A</text>
<text x="34.2" y="254.9">D4</text>
<text x="40.5" y="256.3">K</text>
<text x="77.4" y="254.9">D1</text>
<text x="113" y="254.9">D3</text>
<text x="144.7" y="254.9">D5</text>
<text x="179" y="254.9">D6</text>
<text x="35.3" y="261.2" transform="rotate(-90 35.3 261.2)">COM</text>
<text x="74.2" y="259.9">MBR0530</text>
<text x="110.6" y="259.9">16V</text>
<text x="115.3" y="259.9">2%</text>
<text x="142.1" y="259.9">6.8V</text>
<text x="147.4" y="259.9">2%</text>
<text x="175.8" y="259.9">MBR0560</text>
<text x="32" y="265">BAT54S</text>
</g>
<g font-size="1.8" fill="#009600">
<text x="335" y="46.2" transform="rotate(-90 335 46.2)">+3V3</text>
<text x="112.7" y="53.8" transform="rotate(-90 112.7 53.8)">GND</text>
<text x="163.5" y="53.8" transform="rotate(-90 163.5 53.8)">GND</text>
<text x="211.8" y="48.7" transform="rotate(-90 211.8 48.7)">+5V</text>
<text x="252.4" y="48.7" transform="rotate(-90 252.4 48.7)">GND</text>
<text x="293.1" y="48.7" transform="rotate(-90 293.1 48.7)">GND</text>
<text x="74.6" y="56.4" transform="rotate(-90 74.6 56.4)">GND</text>
<text x="36.5" y="168.1" transform="rotate(-90 36.5 168.1)">GND</text>
<text x="27.6" y="188.4" transform="rotate(-90 27.6 188.4)">+3V3</text>
<text x="58.1" y="188.4" transform="rotate(-90 58.1 188.4)">+3V3</text>
<text x="91.1" y="188.4" transform="rotate(-90 91.1 188.4)">+3V3</text>
<text x="124.1" y="188.4" transform="rotate(-90 124.1 188.4)">+3V3</text>
<text x="153.4" y="188.4" transform="rotate(-90 153.4 188.4)">GND</text>
<text x="185.1" y="188.4" transform="rotate(-90 185.1 188.4)">LCD_RST</text>
<text x="216.9" y="188.4" transform="rotate(-90 216.9 188.4)">GND</text>
<text x="248.6" y="188.4" transform="rotate(-90 248.6 188.4)">BIAS_EN</text>
<text x="280.4" y="188.4" transform="rotate(-90 280.4 188.4)">GND</text>
<text x="309.6" y="188.4" transform="rotate(-90 309.6 188.4)">GND</text>
<text x="336.2" y="188.4" transform="rotate(-90 336.2 188.4)">GND</text>
<text x="27.6" y="207.5" transform="rotate(-90 27.6 207.5)">+5V</text>
<text x="59.4" y="207.5" transform="rotate(-90 59.4 207.5)">GND</text>
<text x="92.4" y="207.5" transform="rotate(-90 92.4 207.5)">GND</text>
<text x="125.4" y="207.5" transform="rotate(-90 125.4 207.5)">AVDD_SW</text>
<text x="158.4" y="207.5" transform="rotate(-90 158.4 207.5)">AVDD_FB</text>
<text x="191.5" y="207.5" transform="rotate(-90 191.5 207.5)">GND</text>
<text x="223.2" y="207.5" transform="rotate(-90 223.2 207.5)">AVDD_FB</text>
<text x="252.4" y="207.5" transform="rotate(-90 252.4 207.5)">GND</text>
<text x="277.8" y="207.5" transform="rotate(-90 277.8 207.5)">GND</text>
<text x="307" y="207.5" transform="rotate(-90 307 207.5)">CP_P</text>
<text x="338.8" y="207.5" transform="rotate(-90 338.8 207.5)">GND</text>
<text x="28.9" y="227.8" transform="rotate(-90 28.9 227.8)">VGH</text>
<text x="56.8" y="227.8" transform="rotate(-90 56.8 227.8)">GND</text>
<text x="84.8" y="227.8" transform="rotate(-90 84.8 227.8)">CP_N</text>
<text x="116.5" y="227.8" transform="rotate(-90 116.5 227.8)">GND</text>
<text x="149.5" y="227.8" transform="rotate(-90 149.5 227.8)">VGL</text>
<text x="177.5" y="227.8" transform="rotate(-90 177.5 227.8)">GND</text>
<text x="205.4" y="227.8" transform="rotate(-90 205.4 227.8)">VCOM_TOP</text>
<text x="239.7" y="227.8" transform="rotate(-90 239.7 227.8)">VCOM_BOT</text>
<text x="277.8" y="227.8" transform="rotate(-90 277.8 227.8)">GND</text>
<text x="312.1" y="227.8" transform="rotate(-90 312.1 227.8)">GND</text>
<text x="346.4" y="227.8" transform="rotate(-90 346.4 227.8)">VCOM</text>
<text x="318.5" y="244.3" transform="rotate(-90 318.5 244.3)">CP_P</text>
<text x="26.4" y="246.9" transform="rotate(-90 26.4 246.9)">GND</text>
<text x="51.8" y="246.9" transform="rotate(-90 51.8 246.9)">GND</text>
<text x="78.4" y="246.9" transform="rotate(-90 78.4 246.9)">BL_SW</text>
<text x="107.6" y="246.9" transform="rotate(-90 107.6 246.9)">GND</text>
<text x="135.6" y="246.9" transform="rotate(-90 135.6 246.9)">GND</text>
<text x="163.5" y="246.9" transform="rotate(-90 163.5 246.9)">GND</text>
<text x="194" y="246.9" transform="rotate(-90 194 246.9)">GND</text>
<text x="224.5" y="246.9" transform="rotate(-90 224.5 246.9)">+3V3</text>
<text x="253.7" y="246.9" transform="rotate(-90 253.7 246.9)">+3V3</text>
<text x="281.6" y="246.9" transform="rotate(-90 281.6 246.9)">GND</text>
<text x="36.5" y="264.6" transform="rotate(-90 36.5 264.6)">CP_N</text>
</g>
<g font-size=".5" fill="#840000">
<text x="72.3" y="50.2">Mounting</text>
<text x="34.2" y="161.9">Mounting</text>
</g>
</svg>
